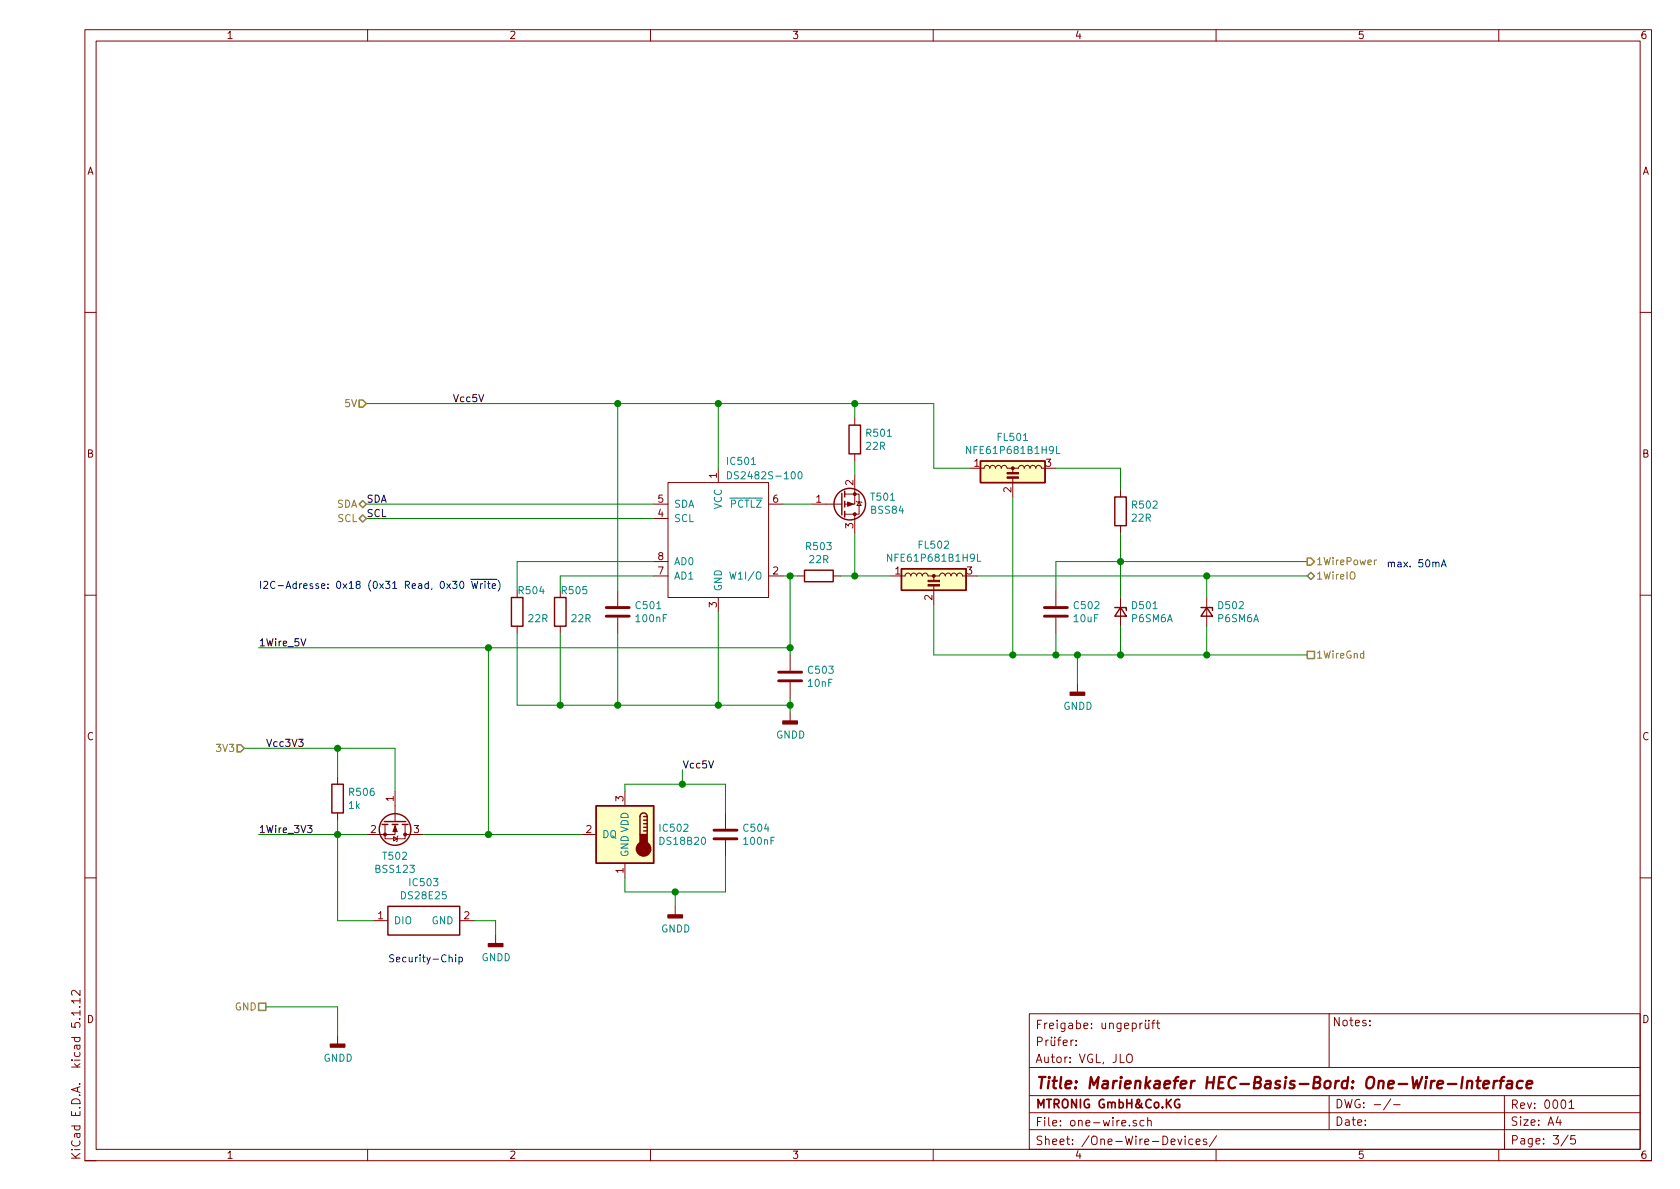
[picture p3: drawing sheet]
<svg xmlns="http://www.w3.org/2000/svg" width="297mm" height="210mm" viewBox="0 0 297 210" stroke-linecap="round" stroke-linejoin="round" font-family="sans-serif">
<g fill="none" stroke="#840000" stroke-width=".18">
<path d="M15 5.3h277v200h-277zM17 7.3h273v195.9h-273zM65 5.3v2M115 5.3v2M165 5.3v2M215 5.3v2M265 5.3v2M15 55.2h2M290 55.2h2M151.1 73.9v1.3M115.6 89.1h2.5M115.6 91.7h2.5"/>
<path d="M115.6 99.3h2.5M118.1 85.3h17.8v20.4h-17.8zM127 82.8v2.5M135.9 89.1h2.5M143.5 89.1h5.3M149.4 87.4h2.5v3.5h-2.5M151.1 84.1v5h-1.7M151.1 80.3v1.2M151.1 90.9v3.3M151.4 88.6l.1 .2h.8l.1 .1M151.9 88.8l.4 .6h-.8zM171.4 82.8h2.6l.1-.3 .3-.2 .4 .1 .2 .4 .1-.3 .3-.2 .4 .1 .2 .4 .1-.3 .3-.2 .5 .1 .1 .4 .2-.3 .2-.2 .5 .1 .2 .4h2l.1-.3 .3-.2 .4 .1 .2 .4 .1-.3 .3-.2 .4 .1 .2 .4 .1-.3 .3-.2 .5 .1 .1 .4 .2-.3 .2-.2 .5 .1 .1 .4h2.6"/>
<path d="M179.1 82.8v.8M179.1 84.6v3.3M198.1 86.6v1.3M198.1 93v1.2M15 105.3h2M91.4 110.7v1.3M99.1 110.7v1.3M109.2 104.4v2.8M109.2 109.2v2.8M115.6 101.8h2.5M127 105.7v2.5M135.9 101.8h2.5"/>
<path d="M139.7 115.8v2.8M141 101.8h1.2M147.3 101.8h1.3M157.5 101.8h2.5l.1-.3 .3-.2 .5 .2 .1 .3 .2-.3 .2-.2 .5 .2 .2 .3 .1-.3 .3-.2 .4 .2 .2 .3 .1-.3 .3-.2 .4 .2 .2 .3h2l.1-.3 .3-.2 .5 .2 .1 .3 .2-.3 .2-.2 .5 .2 .1 .3 .2-.3 .3-.2 .4 .2 .2 .3 .1-.3 .3-.2 .4 .2 .2 .3h2.5M165.1 101.8v.8M165.1 103.6v3.3M186.7 104.4v2.8M186.7 109.2v2.8M198.1 105.7v5M213.4 105.7v5M290 105.3h2M59.7 137.4v1.3"/>
<path d="M69.8 139.9v5.4M110.5 139.9v2.6M139.7 120.6v2.8M139.7 126v1.5M190.5 120.9v1.5M15 155.2h2M59.7 143.8v1.2M68.1 145.8v2.5h3.5v-2.5M69.6 147.9l.6 .4-.6 .4zM69.8 145.8v1.8h-5M70.4 147.8l-.2 .1v.8l-.1 .1M71.6 147.6h3.3"/>
<path d="M102.9 147.6h2.5M110.5 152.6v2.6M128.3 143.8v2.8M128.3 148.6v2.8M290 155.2h2M14 178h.1M14.1 179.1h-1.5l.5 .4M14.1 177h-1.5l.5 .4M14.1 175.1v.9l-1-.9-.5 .3v.4l.2 .2M14.1 176.5v.9M14.1 178.7v.8M66 162.8h2.6"/>
<path d="M81.3 162.8h2.5M87.6 165.3v1.6M119.4 160.3v1.5M182 179.3h108v23.9h-108zM235 179.2v9.5M59.7 183.1v1.6M182 199.8h108M182 196.8h108M182 193.7h108M182 188.8h108M190.3 184.8v.1M190.3 184v.1"/>
<path d="M199.3 186.6a.5 .5 0 0 1 .5-.2 .5 .5 0 0 1 .4 .5v.5a.51 .51 0 0 1-.5 .5 .51 .51 0 0 1-.5-.5zM200.9 198.2a.37 .37 0 0 0-.6 .1l.1 .2 .5 .2 .1 .1-.2 .3-.5-.1M202 180.9l-.5 .3M202.3 198.2l-.5-.1-.3 .3 .1 .6 .2 .1 .5-.1M202.5 180.9l.1 .9 .3 .1 .2-.1M202.6 180.4v.2M202.9 198.2h.1a.37 .37 0 0 1 .6 .1v.8M202.9 197.6v1.5M203.1 180.4v.2M203.1 180.9v1M203.6 180.9h.6M204.2 180.4l-.4 .2v1.3"/>
<path d="M204.5 180.9h.6M204.7 180.4v1.3l.4 .2M235 193.7v6M242.2 181.3v.1M242.2 180.5v.1M245.9 194.3l-1.3 2M246.4 195.3h1.1M266 193.7v9.5M275.5 197.4l-.4 1.1h1M275.8 198v1M277.4 194.9l.5-.4v1.5M277.4 196h.9"/>
<path d="M15 205.3h2M65 203.2v2.1M115 203.2v2.1M165 203.2v2.1M208.3 201.4l.3 1 .4-1M209.5 200.9v.2M209.5 201.4v1M210.9 201.5l-.4-.1-.3 .3 .1 .6 .2 .1 .4-.1M211.5 201.9l.7-.1-.1-.3-.4-.1-.2 .2 .1 .7h.5M213.3 201.5a.37 .37 0 0 0-.5 .1v.2l.5 .2 .1 .1-.2 .3-.4-.1M215 203.2v2.1M215.1 200.8l-1.3 2"/>
<path d="M265 203.2v2.1M277.3 200.7l-1.3 2M278.5 200.8h-.7l-.1 .7 .2-.1h.5l.2 .3-.1 .5-.2 .1-.6-.1M290 205.3h2"/>
</g>
<g fill="none" stroke="#840000" stroke-width=".41">
<path d="M258.6 190.4l-.2 2.1M259.5 191.3a.52 .52 0 0 1 .8 .1l-.1 1.1M259.5 191.1l-.2 1.4M261 191.1h.8M261.4 190.4l-.2 1.8 .1 .1 .3 .2M262.3 191.8l1-.2-.1-.4-.5-.1-.4 .3v.9l.2 .2 .6-.2M264.2 191.1l-.2 1.4M264.7 191.1a.54 .54 0 0 0-.6 .4M265.1 191.1h.8M266 190.4l-.4 .1-.1 .2-.2 1.8M266.5 191.2h.8v1.3M267.4 191.6l-.7 .1a.4 .4 0 0 0-.3 .3 .4 .4 0 0 0 .2 .5l.7-.2"/>
<path d="M269.2 191.2a.68 .68 0 0 0-1 .3v.6l.1 .2 .2 .2 .6-.2M269.9 191.8l1-.2v-.4l-.6-.1-.3 .3v.9l.1 .2 .6-.2"/>
</g>
<path d="M208.5 194.5a.73 .73 0 0 0-.9 .5 .73 .73 0 0 0 .6 .9l.4-.1v-.5h-.3" fill="none" stroke="#840000" stroke-width=".3"/>
<g fill="#840000" stroke="#840000" stroke-width=".25">
<path d="M118.1 161.8h2.5v.5h-2.5z"/>
<path d="M86.4 166.9h2.5v.5h-2.5z"/>
<path d="M189.2 122.4h2.6v.5h-2.6z"/>
<path d="M113.2 147.6h1.2v1.9h-1.2z"/>
<path d="M58.4 184.7h2.6v.5h-2.6z"/>
<path d="M138.4 127.5h2.6v.5h-2.6z"/>
<circle cx="113.8" cy="150.1" r="1.27"/>
</g>
<g fill="#ffffc2" stroke="#ffffc2" stroke-width=".18">
<path d="M159.4 100.6h11.4v3.8h-11.4z"/>
<path d="M173.4 81.5h11.4v3.8h-11.4z"/>
<path d="M105.4 142.5h10.2v10.1h-10.2z"/>
</g>
<g fill="none" stroke="#840000" stroke-width=".25">
<path d="M150.1 75.2h2v5.1h-2zM148.8 87.2v3.9M149.4 86.9v1M149.4 88.6v1.1M149.4 90.4v1M173.4 81.5h11.4v3.8h-11.4zM197.1 87.9h2v5.1h-2zM90.4 105.7h2.1v5h-2.1zM98 105.7h2.1v5h-2.1zM142.2 100.8h5.1v2.1h-5.1zM159.4 100.6h11.4v3.8h-11.4zM197.1 107.4h2v.5"/>
<path d="M198.1 107.4l1 1.6h-2zM212.3 107.4h2.1v.5M213.4 107.4l1 1.6h-2.1zM58.7 138.7h2v5.1h-2zM67.6 145.8h1M67.9 145.3h3.9M69.3 145.8h1.1M71.1 145.8h1M105.4 142.5h10.2v10.1h-10.2zM113.8 146.9h.6M113.8 146.3h.6M113.8 145.7h.6"/>
<path d="M113.8 145h.6M113.8 144.4h.6M114.4 144.4a.63 .63 0 0 0-.6-.6 .63 .63 0 0 0-.6 .6v3.2M114.4 144.4v3.2M68.6 160.3h12.7v5h-12.7z"/>
<circle cx="150.2" cy="89.1" r="2.79"/>
<circle cx="69.8" cy="146.7" r="2.79"/>
</g>
<g fill="#840000" stroke="#840000" stroke-width=".18">
<path d="M164.1 103.4h2v.2h-2z"/>
<path d="M164.1 102.6h2v.3h-2z"/>
<path d="M178.1 84.3h2v.3h-2z"/>
<path d="M178.1 83.6h2v.2h-2z"/>
<path d="M69.8 146l.4 1.1h-.7z"/>
<path d="M149.9 88.8l1 .3-1 .4z"/>
<circle cx="165.1" cy="101.8" r=".25"/>
<circle cx="179.1" cy="82.8" r=".25"/>
<circle cx="68.1" cy="147.6" r=".25"/>
<circle cx="71.6" cy="147.6" r=".25"/>
<circle cx="151.1" cy="87.4" r=".25"/>
<circle cx="151.1" cy="90.9" r=".25"/>
</g>
<path d="M171.6 78.9v1.3l-.7-1.3v1.3M186.8 78.9v1.3h.6M128.6 83.4a.64 .64 0 0 1 .8 .6 .64 .64 0 0 1-.8 .7zM141.2 83.5l.2-.1a.69 .69 0 0 1 .4 .6 .69 .69 0 0 1-.4 .7l-.2-.1-.1-.4zM157.7 98v1.3l-.8-1.3v1.3M172.8 98v1.3h.6M129 101.1l.3 1.3 .3-.9 .2 .9 .3-1.3" fill="none" stroke="#008484" stroke-width=".18"/>
<path d="M107.2 109h4.1M107.2 107.4h4.1M137.7 118.9h4M184.7 109h4M184.7 107.4h4M137.7 120.4h4M126.2 148.3h4.1M126.2 146.8h4.1" fill="none" stroke="#840000" stroke-width=".51"/>
<g fill="none" stroke="#008400" stroke-width=".18">
<path d="M64.8 71.4h100.3v11.4h6.3M109.2 71.4v33M127 71.4v11.4M151.1 71.4v2.5M64.8 89.1h50.8M64.8 91.7h50.8M115.6 99.3h-24.2v5.1M138.4 89.1h5.1M151.1 81.5v2.6M151.1 94.2v7.6M179.1 87.9v27.9M186.7 82.8h11.4v3.8"/>
<path d="M198.1 94.2v11.5M231.1 99.3h-44.4v5.1M45.7 114.5h94M86.4 114.5v33.1M91.4 112v12.7h48.3M99.1 112v12.7M109.2 112v12.7M115.6 101.8h-16.5v2.6M127 108.2v16.5M138.4 101.8h2.6M139.7 101.8v14M148.6 101.8h8.9"/>
<path d="M165.1 106.9v8.9h66M172.7 101.8h58.4M186.7 112v3.8M190.5 115.8v5.1M198.1 110.7v5.1M213.4 101.8v3.9M213.4 110.7v5.1M43.2 132.3h26.6v7.6M59.7 132.3v5.1M110.5 139.9v-1.2h17.8v5.1M120.6 136.1v2.6M139.7 123.4v2.6"/>
<path d="M45.7 147.6h19.1M59.7 145v17.8h6.3M74.9 147.6h28M119.4 157.7v2.6M128.3 151.4v6.3h-17.8v-2.5M47 178h12.7v5.1M83.8 162.8h3.8v2.5"/>
</g>
<path d="M63.5 70.7h.6l.7 .7-.7 .6h-.6zM63.5 89.1l.6-.6 .7 .6-.7 .7zM64.1 91.1l.7 .6-.7 .6-.6-.6zM231.1 98.7h.7l.6 .6-.6 .6h-.7zM231.1 115.2h1.3v1.3h-1.3zM231.1 101.8l.7-.6 .6 .6-.6 .7zM41.9 131.7h.6l.7 .6-.7 .7h-.6zM45.7 177.4h1.3v1.3h-1.3z" fill="none" stroke="#848400" stroke-width=".25"/>
<path d="M243 99v.9M243.4 99l-.4 .3" fill="none" stroke="#848400" stroke-width=".18"/>
<path d="M53.2 112.9l.4 1.3 .5-1.3M54.4 146h.8l-.5 .5 .4 .1 .1 .4-.3 .2-.5-.1" fill="none" stroke="#000" stroke-width=".18"/>
<g fill="none" stroke="#0000c2" stroke-width=".18">
<path d="M255 99.9h.6M80 102.8h.8l-.4 .5 .3 .1v.5l-.1 .2-.6-.2M81.4 102.9l.2-.1a.67 .67 0 0 1 .4 .6 .67 .67 0 0 1-.4 .7l-.3-.5zM83.2 102.4h4.7M83.4 102.8l.3 1.3 .2-1 .3 1 .3-1.3M85 103.2v.9M85.3 103.2l-.3 .2M85.8 102.8v.1M85.8 103.2v.9M86.2 103.2h.5M86.4 102.8v1.1l.3 .2M87 103.6l.6-.1v-.2l-.4-.1-.2 .2 .1 .6h.5"/>
<path d="M88.1 102.6a1.47 1.47 0 0 1 0 1.9M254.8 100.2l.5-1.2 .4 1.2M79.4 169.4l.2-.1h.3l.1 .8M80.6 168.8v.2M80.6 169.3v.8M81.2 169.3h.3l.3 .2-.2 .5h-.4M81.2 169.3v1.2"/>
</g>
<g fill="#008400" stroke="#008400" stroke-width=".25">
<circle cx="139.7" cy="124.7" r=".51"/>
<circle cx="127" cy="124.7" r=".51"/>
<circle cx="109.2" cy="71.4" r=".51"/>
<circle cx="59.7" cy="132.3" r=".51"/>
<circle cx="151.1" cy="101.8" r=".51"/>
<circle cx="198.1" cy="99.3" r=".51"/>
<circle cx="213.4" cy="101.8" r=".51"/>
<circle cx="99.1" cy="124.7" r=".51"/>
<circle cx="179.1" cy="115.8" r=".51"/>
<circle cx="109.2" cy="124.7" r=".51"/>
<circle cx="198.1" cy="115.8" r=".51"/>
<circle cx="120.7" cy="138.7" r=".51"/>
<circle cx="190.5" cy="115.8" r=".51"/>
<circle cx="119.4" cy="157.7" r=".51"/>
<circle cx="127" cy="71.4" r=".51"/>
<circle cx="86.4" cy="114.5" r=".51"/>
<circle cx="186.7" cy="115.8" r=".51"/>
<circle cx="151.1" cy="71.4" r=".51"/>
<circle cx="86.4" cy="147.6" r=".51"/>
<circle cx="59.7" cy="147.6" r=".51"/>
<circle cx="139.7" cy="114.5" r=".51"/>
<circle cx="213.4" cy="115.8" r=".51"/>
<circle cx="139.7" cy="101.8" r=".51"/>
</g>
<text font-size="2.8" fill="#840000" x="183" y="192.6">Title: Marienkaefer HEC-Basis-Bord: One-Wire-Interface</text>
<g font-size="2.1" fill="#840000">
<text x="183" y="185">Prüfer:</text>
<text x="183" y="182">Freigabe: ungeprüft</text>
<text x="235.5" y="181.5">Notes:</text>
<text x="183" y="188">Autor: VGL, JLO</text>
<text x="183" y="196">MTRONIG GmbH&amp;Co.KG</text>
<text x="236" y="196">DWG: -/-</text>
<text x="267" y="196.1">Rev: 0001</text>
<text x="183" y="199.2">File: one-wire.sch</text>
<text x="183" y="202.5">Sheet: /One-Wire-Devices/</text>
<text x="236" y="199.1">Date:</text>
<text x="267" y="199.1">Size: A4</text>
<text x="267" y="202.4">Page: 3/5</text>
<text x="14.2" y="205.3" transform="rotate(-90 14.2 205.3)">KiCad E.D.A. kicad 5.1.12</text>
</g>
<g font-size="1.8" fill="#840000">
<text x="40" y="6.9">1</text>
<text x="90" y="6.9">2</text>
<text x="140" y="6.9">3</text>
<text x="190" y="6.9">4</text>
<text x="240" y="6.9">5</text>
<text x="290" y="6.9">6</text>
<text x="15.4" y="30.9">A</text>
<text x="290.4" y="30.9">A</text>
<text x="15.4" y="80.9">B</text>
<text x="172.2" y="82.5">1</text>
<text x="184.9" y="82.5">3</text>
<text x="290.4" y="80.9">B</text>
<text x="116.4" y="88.9">5</text>
<text x="126.7" y="84.6" transform="rotate(-90 126.7 84.6)">1</text>
<text x="136.7" y="88.9">6</text>
<text x="144.3" y="88.9">1</text>
<text x="150.9" y="85.8" transform="rotate(-90 150.9 85.8)">2</text>
<text x="178.8" y="87.1" transform="rotate(-90 178.8 87.1)">2</text>
<text x="116.4" y="91.4">4</text>
<text x="150.9" y="93.4" transform="rotate(-90 150.9 93.4)">3</text>
<text x="116.4" y="101.6">7</text>
<text x="116.4" y="99.1">8</text>
<text x="136.7" y="101.6">2</text>
<text x="158.3" y="101.6">1</text>
<text x="171" y="101.6">3</text>
<text x="126.7" y="107.4" transform="rotate(-90 126.7 107.4)">3</text>
<text x="164.8" y="106.1" transform="rotate(-90 164.8 106.1)">2</text>
<text x="15.4" y="130.9">C</text>
<text x="290.4" y="130.9">C</text>
<text x="69.6" y="141.7" transform="rotate(-90 69.6 141.7)">1</text>
<text x="110.2" y="141.7" transform="rotate(-90 110.2 141.7)">3</text>
<text x="65.6" y="147.3">2</text>
<text x="73.2" y="147.3">3</text>
<text x="103.7" y="147.3">2</text>
<text x="110.2" y="154.4" transform="rotate(-90 110.2 154.4)">1</text>
<text x="66.8" y="162.6">1</text>
<text x="82.1" y="162.6">2</text>
<text x="15.4" y="180.9">D</text>
<text x="290.4" y="180.9">D</text>
<text x="40" y="204.9">1</text>
<text x="90" y="204.9">2</text>
<text x="140" y="204.9">3</text>
<text x="190" y="204.9">4</text>
<text x="240" y="204.9">5</text>
<text x="290" y="204.9">6</text>
</g>
<g font-size="1.8">
<text x="80" y="71.1">Vcc5V</text>
<text x="64.8" y="88.9">SDA</text>
<text x="64.8" y="91.4">SCL</text>
<text x="45.7" y="114.3">1Wire_5V</text>
<text x="47" y="132.1">Vcc3V3</text>
<text x="120.6" y="135.9">Vcc5V</text>
<text x="45.7" y="147.3">1Wire_3V3</text>
</g>
<g font-size="1.8" fill="#848400">
<text x="61.1" y="72">5V</text>
<text x="59.5" y="89.8">SDA</text>
<text x="59.7" y="92.3">SCL</text>
<text x="232.7" y="99.9">1WirePower</text>
<text x="232.7" y="102.5">1WireIO</text>
<text x="232.7" y="116.5">1WireGnd</text>
<text x="38.5" y="133">3V3</text>
<text x="41.5" y="178.7">GND</text>
</g>
<g font-size="1.8" fill="#008484">
<text x="153.3" y="77.2">R501</text>
<text x="176.5" y="78">FL501</text>
<text x="128.7" y="82.2">IC501</text>
<text x="153.2" y="79.5">22R</text>
<text x="171.4" y="80.3">NFE61P681B1H9L</text>
<text x="119.1" y="89.8">SDA</text>
<text x="129.2" y="89.8">PCTLZ</text>
<text x="129.7" y="84.8">DS2482S-100</text>
<text x="154.1" y="88.5">T501</text>
<text x="200.3" y="89.9">R502</text>
<text x="119.1" y="92.3">SCL</text>
<text x="127.6" y="90.1" transform="rotate(-90 127.6 90.1)">VCC</text>
<text x="154.1" y="90.9">BSS84</text>
<text x="200.2" y="92.2">22R</text>
<text x="119.1" y="99.9">AD0</text>
<text x="142.7" y="97.3">R503</text>
<text x="143.2" y="99.6">22R</text>
<text x="157.5" y="99.3">NFE61P681B1H9L</text>
<text x="162.6" y="97">FL502</text>
<text x="91.8" y="105.1">R504</text>
<text x="99.5" y="105.1">R505</text>
<text x="112.5" y="107.7">C501</text>
<text x="119.1" y="102.5">AD1</text>
<text x="127.6" y="104.6" transform="rotate(-90 127.6 104.6)">GND</text>
<text x="129.9" y="102.5">W1I/O</text>
<text x="190" y="107.7">C502</text>
<text x="200.3" y="107.7">D501</text>
<text x="215.5" y="107.7">D502</text>
<text x="93.5" y="110">22R</text>
<text x="101.1" y="110">22R</text>
<text x="112.6" y="110">100nF</text>
<text x="189.9" y="110">10uF</text>
<text x="200.2" y="110">P6SM6A</text>
<text x="215.4" y="110">P6SM6A</text>
<text x="143" y="119.1">C503</text>
<text x="143" y="121.5">10nF</text>
<text x="188" y="125.5">GNDD</text>
<text x="137.2" y="130.6">GNDD</text>
<text x="61.7" y="143">1k</text>
<text x="61.9" y="140.7">R506</text>
<text x="106.4" y="148.2">DQ</text>
<text x="116.8" y="147.1">IC502</text>
<text x="116.9" y="149.4">DS18B20</text>
<text x="131.6" y="147.1">C504</text>
<text x="131.6" y="149.4">100nF</text>
<text x="66.6" y="154.4">BSS123</text>
<text x="67.8" y="152">T502</text>
<text x="111.1" y="151.6" transform="rotate(-90 111.1 151.6)">GND VDD</text>
<text x="71.1" y="159">DS28E25</text>
<text x="72.6" y="156.7">IC503</text>
<text x="69.6" y="163.4">DIO</text>
<text x="76.3" y="163.4">GND</text>
<text x="116.9" y="164.9">GNDD</text>
<text x="85.1" y="170">GNDD</text>
<text x="57.2" y="187.8">GNDD</text>
</g>
<g font-size="1.8" fill="#0000c2">
<text x="245.1" y="100.3">max. 50mA</text>
<text x="45.7" y="104.1">I2C-Adresse: 0x18 (0x31 Read, 0x30 Write)</text>
<text x="68.6" y="170.2">Security-Chip</text>
</g>
</svg>
